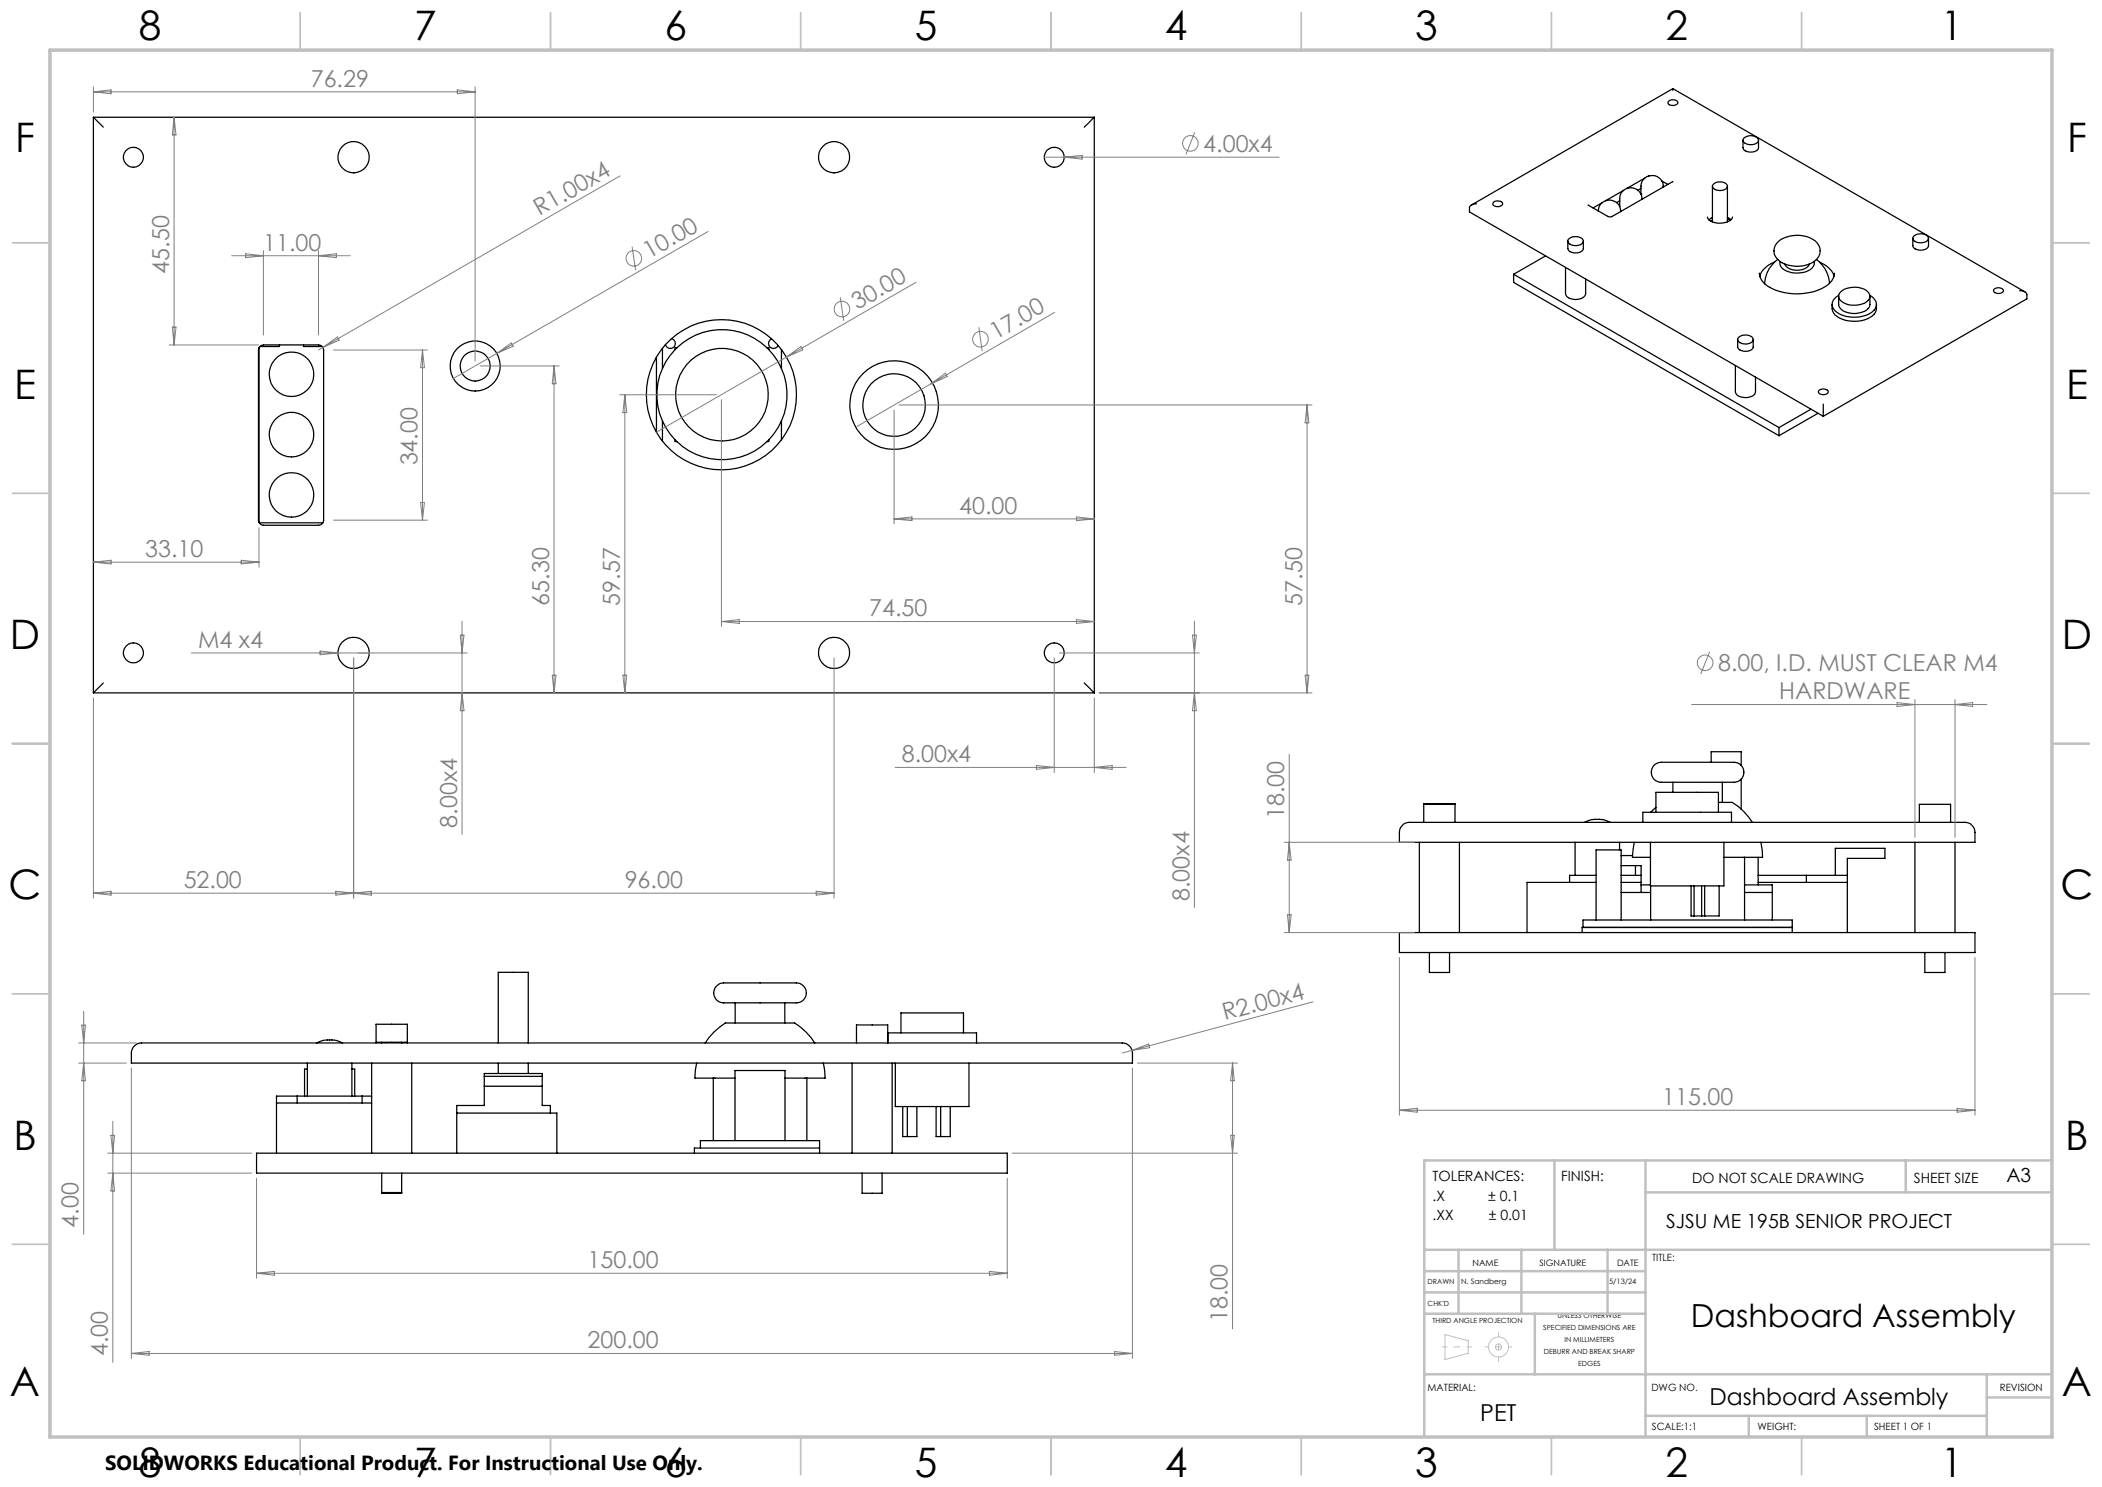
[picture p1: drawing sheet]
<svg xmlns="http://www.w3.org/2000/svg" width="420mm" height="297mm" viewBox="0 0 420 297" stroke-linecap="round" stroke-linejoin="round" font-family="sans-serif">
<g fill="none" stroke="#000" stroke-width=".25">
<path d="M334.3 17.7v.4M334.3 17.7l70.3 40.6M334.3 17.7l-40.3 23.3M18.7 23.4l1.9 2M18.7 23.4h200M18.7 23.4v115M218.7 23.4l-2.1 2M218.7 23.4v115M324.4 38l-3.6 2.1M327.9 38.8h.1M327.9 37.6l-.6 .4M328 39.6a2.21 2.21 0 0 0-2.2-2.1 2.21 2.21 0 0 0-2.2 2.1v1.6"/>
<path d="M328.1 39.6v.2M328.7 35.6l-3.7 2M329.5 35.1l-.2 .1M332.1 36.2l1.1 .6M332.3 37.4a2.21 2.21 0 0 0-2.1-2.4 2.21 2.21 0 0 0-2.3 2.2v1.6M333.4 20.2l1-.3a.79 .79 0 0 1 .8 .7 1.29 1.29 0 0 1-1.9 0zM334.3 36.3l-12.4 7-.6-.1-4-2.2M342.2 37.2v7.1M342.3 36.9a1.96 1.96 0 0 1 2.8 .1 1.07 1.07 0 0 1-1.3 1.1 1.35 1.35 0 0 1-1.6-1zM345.2 37.2v7.1M348.3 28v1.5a1.81 1.81 0 0 0 2.5 .7 .7 .7 0 0 0 .6-.7v-1.5M348.6 27.5a2.01 2.01 0 0 1 2.7 .3 1.09 1.09 0 0 1-1.4 1.1 1.34 1.34 0 0 1-1.6-1z"/>
<path d="M295 40.7a1.22 1.22 0 0 0-1.4 .8v.8l70.7 40.8M298.4 40.4l.9-.3a.7 .7 0 0 1 .9 .7 1.23 1.23 0 0 1-1.9-.1zM302.4 54.8v1.6l53.1 30.6M302.4 54.8l53.1 30.6M308.8 51.1l-6.4 3.7M312.8 53.4v5.3a1.98 1.98 0 0 0 2.4 1.1 1.54 1.54 0 0 0 1.6-1.1v-3M313.3 48.2v1.4a1.81 1.81 0 0 0 2.5 .7l.6-.6v-1.5M313.3 47.8a2.09 2.09 0 0 1 3 .2 1.14 1.14 0 0 1-1.4 1.1 1.4 1.4 0 0 1-1.6-1zM319.4 42.1a2.22 2.22 0 0 1 2.3-2.1 2.22 2.22 0 0 1 2.1 2.3M319.4 42.1v.1M320.1 40.5l-1.8 1M323.6 41.2h.1"/>
<path d="M323.6 40.1l-.6 .4M341.2 43.4a2.43 2.43 0 0 0 2.9 1.2 1.87 1.87 0 0 0 2-1.2M342.2 43.4l-.7 .5M342.2 44l-.4 .2M345.2 43.4l.7 .5M345.2 43.7l.5 .3M351.5 54.6a3.6 3.6 0 0 0 2.6 3 11.8 11.8 0 0 0 11-.6 3.3 3.3 0 0 0 1.4-2.4M354.6 52.3a5 5 0 0 0-3 2.9M355.2 51.8a6.5 6.5 0 0 0-2.6 4.9M355.3 48.3a6.1 6.1 0 0 1 7.8 .2 2.5 2.5 0 0 1-.9 3.9 6.3 6.3 0 0 1-7-.6 2.4 2.4 0 0 1 .1-3.5zM355.7 52.2a1.61 1.61 0 0 0 1.2 1.9 5.2 5.2 0 0 0 5.1-.5 1.33 1.33 0 0 0 .5-1.4M356.6 52.7a2.91 2.91 0 0 0 3.8 1.1 1.65 1.65 0 0 0 1.1-1.1"/>
<path d="M362.9 51.8a6.3 6.3 0 0 1 2.6 4.8M363.6 52.3a4.8 4.8 0 0 1 2.9 2.9M367.4 59a1.87 1.87 0 0 0-1.3 1.6 1.87 1.87 0 0 0 1 1.8 6.4 6.4 0 0 0 7.3-.4 1.85 1.85 0 0 0-.8-3M367.4 59.2v1.6a2.21 2.21 0 0 0 2.2 1.7 4 4 0 0 0 3.9-1.2l.1-2.1M367.7 58.3a4.5 4.5 0 0 1 5.5 0 1.2 1.2 0 0 1-.2 2 4.4 4.4 0 0 1-5.5-.6 1.1 1.1 0 0 1 .2-1.4zM382.2 47.6v1.5a1.56 1.56 0 0 0 2.1 .8 1.16 1.16 0 0 0 1-.8v-1.5M382.3 47.3a2.09 2.09 0 0 1 3 .1 1.15 1.15 0 0 1-1.4 1.1 1.42 1.42 0 0 1-1.7-.9zM398.5 57.7l.9-.2a.79 .79 0 0 1 .9 .7 1.26 1.26 0 0 1-2-.1zM403.5 58.1a1.21 1.21 0 0 1 1.5 .8v.8l-40.7 23.4M51.8 69.5v34.8M51.9 69.2l.7-.3h11a1.09 1.09 0 0 1 1.1 1v34a1.09 1.09 0 0 1-1.1 1h-11a1.02 1.02 0 0 1-1-1v-34zM55.8 68.9v.3h-3.9"/>
<path d="M60.6 68.9v.3h3.7M131.2 71.4v14.9M132.4 69.6v4M134.2 67.6a1.01 1.01 0 0 1 .5 1.7 1.01 1.01 0 0 1-1.7-.5M134.9 69.8a13 13 0 0 0 0 18.1M135.3 69.5l-.4 .3M135.3 69.5a13 13 0 0 1 17.9 0M135.3 69.5h-.4v.3M153.2 69.5l.4 .3M153.2 69.5h.4v.3M153.6 69.8a13 13 0 0 1 0 18.1M154.2 67.7a1 1 0 0 0-.4 1.6 1 1 0 0 0 1.7-.3"/>
<path d="M156.1 69.8v3.8M346.7 73v5.2a2.15 2.15 0 0 0 2.9 1.1 1.31 1.31 0 0 0 1.2-1.1v-2.9M347.2 67.8v1.5a1.81 1.81 0 0 0 2.5 .7 .7 .7 0 0 0 .6-.7v-1.5M347.3 67.5a2.05 2.05 0 0 1 3 .1 1.13 1.13 0 0 1-1.4 1.1 1.4 1.4 0 0 1-1.7-1zM363.5 77.9l.9-.2a.73 .73 0 0 1 .9 .7 1.23 1.23 0 0 1-2-.1zM366.1 60.8a2.55 2.55 0 0 0 2.1 3 6.3 6.3 0 0 0 6.2-1 2.19 2.19 0 0 0 .5-2M132.4 84.1v4M134.9 87.9l.4 .3M134.9 87.9v.3h.4M135.3 88.2a13 13 0 0 0 17.9 0M153.6 87.9l-.4 .3M153.6 87.9v.3h-.4"/>
<path d="M156.1 84.1v3.7M355.5 85.4v1.6M361.8 81.7l-6.3 3.7M363.3 82.5l-7.8 4.5M364.3 80.7v2.4M51.8 104.4h12.7M18.7 138.4h200M20.6 136.4l-1.9 2M216.6 136.4l2.1 2M330.5 152.8a4.6 4.6 0 0 1 3.4-.5h10.6a6 6 0 0 1 3.1 .3 2.08 2.08 0 0 1 .6 2.6 2.08 2.08 0 0 1-2.5 1h-11.8a4.9 4.9 0 0 1-3.4-.5 2.09 2.09 0 0 1 0-2.9zM334.3 156.2v2.1M341.9 152.3v-2.2h6v2.8"/>
<path d="M344.1 156.2v4.1M347.9 155.6v6M280.5 164.6l1.1-.4h111a2.05 2.05 0 0 1 2 2.1v1.9h-115v-1.9a1.99 1.99 0 0 1 .9-1.7zM283.6 168.2v18.1M284.5 164.2v-3.7h6.2v3.7M284.5 160.7h6.2M291.6 168.2v18.1M314.7 168.2v6.6M316.6 164.2a5.4 5.4 0 0 1 2.9-.5h.1a3.9 3.9 0 0 1 2.1 .5M318.9 174.8h-5.3v1.4M318.9 176.2h-13.8v10.1M323.6 168.2v1.6"/>
<path d="M323.9 172.9h4v5.4M323.9 174.8h4M323.9 170.9h2.3M323.9 178.3h5.9M323.9 176.2h4M326.5 168.2l-.3 3h3.6M326.8 172.9v1.9M327.9 176.7h1.9M328.3 164.2v-2h17.7v2M329.8 168.2v8.7h14.7v-8.7M329.8 176.9v6.9M330.9 161.3l-1.1 .9"/>
<path d="M330.9 162.2v-3.9h12.5v3.9M337.9 176.9v6h5.6v-6M338.5 176.9v6M340 176.9v6M340.6 176.9v6M343.4 160.3h2.6a10.5 10.5 0 0 1 4.1 3.9M344.5 171.2h4.1M348.6 176.7h5.5v7.1M348.6 171.2v12.6M348.6 178.3h5.5M351.3 174.8h17.8M351.3 171.2v5.5"/>
<path d="M351.3 176.2h17.8M351.8 168.2l.4 3h-3.6M360.9 174.8v1.4M366.7 174.8v-5.4h9.9v2h-7.5v14.9M382.6 168.2v18.1M383.5 164.2v-3.5h6.2v3.5M390.6 168.2v18.1M143.2 196.9a3.9 3.9 0 0 1 3-.6h10.6a6.7 6.7 0 0 1 3.4 .4 2.02 2.02 0 0 1 .7 2.5 2.02 2.02 0 0 1-2.3 1.1h-12.4a4.2 4.2 0 0 1-3-.6 1.96 1.96 0 0 1 0-2.8zM279.6 186.3h115v3.9h-115zM285.6 190.2v4h4v-4M316.3 185.2v-1.4h41.8v2.5M318.9 183.8v-14h5v14"/>
<path d="M358.1 185.2h-42v1.1M384.6 190.2v4h4v-4M26.8 208.9a1.78 1.78 0 0 1 1.5-.6h196a2.05 2.05 0 0 1 2 2v2h-200.1l.1-2.4zM59.4 218.9v1.4M61.4 212.3v6.6M61.4 213.5h-.5v5.4M63.3 208.3a5.5 5.5 0 0 1 2.9-.6h.1a3.7 3.7 0 0 1 2.1 .6M70.3 212.3v6.6M70.3 213.5h.6v5.4M72.4 218.9v1.4M74.3 212.3v18M74.3 218.9h-19.1v11.4"/>
<path d="M75.1 208.3v-3.7h6.3v3.7M75.1 208.2h6.3M76.3 208.2v.1M80.3 208.2v.1M82.3 212.3v18M96.8 217h11.5M96.8 215h11.5M99.6 208.3v-14.1h6v14.1M99.6 212.3v2.1M105.6 212.3v2.1M139.2 212.3l-.3 1.6v1.4h3.6M140.9 208.3a12.3 12.3 0 0 1 4.1-4h13.7a12.1 12.1 0 0 1 4.1 4"/>
<path d="M142.5 215.3h4.4M142.5 215.3v12.5M146.9 200.3v4M156.8 200.3v4M156.8 215.3h4.4M161.2 215.3v12.5M164.5 212.3l.3 1.6 .1 1.4h-3.7M170.3 212.3v18M171.1 208.3v-3.6h6.3v3.6M177.4 208.3v-2h17.7v2M178.3 212.3v18M178.9 212.3v8.7h14.7v-8.7"/>
<path d="M180 206.3v-4h12.5v4M51.3 230.3h150v4h-150zM55.2 220.3h19.1M76.3 234.3v4h4v-4M76.3 238.2h4M91.3 222.3h20v8M110 222.3v-1.5h-1.7v-6.4h-11.5v6.4h-5.5v9.5M139.9 229.3v-1.5h23.9v2.5M146.9 227.8v-14h9.9v14M163.8 229.3h-25.1v1M172.3 234.3v4h3.9v-4M180.4 221v6h2.8v-6"/>
<path d="M181.3 221v6M187 221v6h2.9v-6M188 221v6"/>
<circle cx="26.7" cy="31.4" r="2"/>
<circle cx="70.6" cy="31.4" r="3.1"/>
<circle cx="166.7" cy="31.4" r="3.1"/>
<circle cx="210.7" cy="31.4" r="2"/>
<circle cx="58.2" cy="74.8" r="4.4"/>
<circle cx="94.9" cy="73.1" r="5"/>
<circle cx="95" cy="73.1" r="3"/>
<circle cx="144.1" cy="78.8" r="15"/>
<circle cx="144.2" cy="78.8" r="9.3"/>
<circle cx="58.2" cy="98.8" r="4.4"/>
<circle cx="58.2" cy="86.8" r="4.4"/>
<circle cx="178.6" cy="80.9" r="6.3"/>
<circle cx="178.6" cy="80.9" r="8.9"/>
<circle cx="26.7" cy="130.4" r="2"/>
<circle cx="70.6" cy="130.4" r="3.1"/>
<circle cx="166.7" cy="130.4" r="3.1"/>
<circle cx="210.7" cy="130.4" r="2"/>
</g>
<g fill="none" stroke="#808080" stroke-width=".2">
<path d="M18.7 17.4v5M18.7 18.3h76.2M18.7 18.3l3.5-.3v.7zM91.4 18l3.5 .3-3.5 .4zM94.9 17.4v54.7M34.8 23.4v45.5M34.8 23.4l.4 3.5h-.8zM123.9 35.1l-59.4 34.3M208.6 31.4h47M212.7 31.4l3.5-.4v.8zM238.7 26.4l-1.7 4.5M46.3 51.1h23.7"/>
<path d="M49.1 50.7l3.5 .4-3.5 .4zM52.6 50.1v16.8M63.6 50.1v16.8M63.6 51.1l3.6-.4v.8zM126.3 49.2l.7 4.8M141.5 46.2l-42.2 24.4M167.9 59.4l.7 4.7M183.1 56.4l-26 14.9M33.8 68.9h17.8M34.4 65.3h.8l-.4 3.6zM64.5 69.4l-.9 .5M64.5 69.4l2.9-2.1 .4 .6z"/>
<path d="M66.6 69.9h18.8M84.4 69.9v34M84.4 69.9l.4 3.5h-.8zM96 73.1h15.7M99.3 70.6l-8.7 5M99.3 70.6l2.9-2.1 .4 .6zM110.7 73.1v65.3M110.7 73.1l.4 3.6h-.8zM123.8 78.8h19.4M124.8 78.8v59.6M124.8 78.8l.4 3.6h-.7zM144.1 79.8v45.3"/>
<path d="M157.1 71.3l-25.9 15M157.1 71.3l2.9-2.1 .4 .7zM186 76.7l-14.7 8.5M186 76.7l2.9-2.2 .4 .7zM195.6 65.4l.7 4.7M210.7 62.4l-24.7 14.3M178.6 81.9v22.7M179.6 80.9h82.5M261.2 80.9v57.5M261.2 80.9l.3 3.6h-.7zM18.7 112.3l3.5-.4v.7zM18.7 112.3h33.1"/>
<path d="M48.2 111.9l3.6 .4-3.6 .3zM51.8 105.4v7.9M66.6 103.9h18.8M84 100.4h.8l-.4 3.5zM178.6 103.6h40.1M178.6 103.6l3.6-.3v.7zM215.1 103.3l3.6 .3-3.6 .4zM18.7 139.4v40M38.2 130.4h55.1M64 130l3.5 .4-3.5 .4zM70.7 131.4v48M92 126.9h.7l-.4 3.5z"/>
<path d="M92.3 124.1v42.5M92.3 138.4l.4 3.6h-.7zM110.3 134.9h.8l-.4 3.5zM124.5 134.9h.7l-.4 3.5zM144.1 124.1h74.6M144.1 124.1l3.6-.3v.7zM166.7 131.4v48M210.6 131.4v22.9M211.7 130.4h27.9M215.1 123.8l3.6 .3-3.6 .4zM218.7 139.4v14.9M219.6 138.4h42.5"/>
<path d="M238.3 126.9h.7l-.3 3.5zM238.7 138.4l.3 3.6h-.7zM238.7 124.1v57.2M260.8 134.9h.7l-.3 3.5zM341.6 130.2l-1.8 4.4M382.6 139.7v27.5M390.6 139.7v27.5M178.9 153.3h46.1M207.1 152.9l3.5 .4-3.5 .4zM218.7 153.3l3.5-.4v.8zM257.6 150.7v35.6M338 140.7h59"/>
<path d="M379.1 140.3l3.5 .4-3.5 .4zM390.6 140.7l3.6-.4v.8zM18.7 178.4l3.5-.4v.8zM18.7 178.4h148M67.1 178l7.1 .8v-.8l-7.1 .8zM163.1 178l3.6 .4-3.6 .4zM256.6 168.2h26M257.6 168.2l.4 3.6h-.8zM256.6 186.3h26M257.2 182.7h.8l-.4 3.6zM279.6 191.2v31.5M394.6 191.2v31.5"/>
<path d="M15.7 212.3h9.6M15.7 208.3h11.6M16.3 204.7h.8l-.4 3.6zM16.7 202v44.5M16.7 212.3l.4 3.6h-.8zM26.2 213.3v58M226.2 209.8l-1.9 .5M226.2 209.8l3.3-1.3 .2 .8zM226.3 213.3v58M227.3 212.3h20M246.3 212.3l.3 3.6h-.7zM246.3 212.3v53.1"/>
<path d="M262.4 200.1l-36.2 9.7M21.5 230.3h28.8M21.5 234.3h28.8M22.2 226.8h.7l-.4 3.5zM22.5 224v48.1M22.5 234.3l.4 3.6h-.7zM51.3 235.3v20M201.3 235.3v20M202.2 230.3h45.1M245.9 226.8h.7l-.3 3.5zM279.6 221.8h115M279.6 221.8l3.6-.4v.7z"/>
<path d="M391.1 221.4l3.5 .4-3.5 .3zM51.3 254.3h150M51.3 254.3l3.5-.4v.8zM197.7 253.9l3.6 .4-3.6 .4zM26.2 270.3h200.1M26.2 270.3l3.6-.4v.8zM222.7 269.9l3.6 .4-3.6 .4z"/>
<circle cx="237.8" cy="28.6" r="1.55"/>
<circle cx="126.6" cy="51.6" r="1.55"/>
<circle cx="168.2" cy="61.7" r="1.55"/>
<circle cx="195.9" cy="67.8" r="1.57"/>
<circle cx="340.7" cy="132.4" r="1.55"/>
</g>
<g fill="none" stroke="#c0c0c0" stroke-width=".2">
<path d="M288.7 266.6l4.7 1.2v2.5l-4.7 1.3z"/>
<circle cx="299.4" cy="269" r=".62"/>
<circle cx="299.4" cy="269" r="2"/>
</g>
<path d="M288.1 269h6M299.4 266.1v5.9" fill="none" stroke="#c0c0c0" stroke-width=".2" stroke-dasharray="15.2 1.3 1.3 1.3" stroke-dashoffset="14.2" stroke-linecap="butt"/>
<path d="M296.7 269h5.4" fill="none" stroke="#c0c0c0" stroke-width=".2" stroke-dasharray="15.2 1.3 1.3 1.3" stroke-dashoffset="14.4" stroke-linecap="butt"/>
<g fill="none" stroke="#c0c0c0" stroke-width=".35">
<path d="M60 2.5v7.5M110 2.5v7.5M160 2.5v7.5M210 2.5v7.5M260 2.5v7.5M310 2.5v7.5M360 2.5v7.5M2.5 48.5h7.5M410 48.5h7.5M2.5 98.5h7.5M410 98.5h7.5M2.5 148.5h7.5"/>
<path d="M410 148.5h7.5M2.5 198.5h7.5M410 198.5h7.5M2.5 248.5h7.5M410 248.5h7.5M60 287v7.5M110 287v7.5M160 287v7.5M210 287v7.5M260 287v7.5M310 287v7.5M360 287v7.5"/>
</g>
<g fill="none" stroke="#c0c0c0" stroke-width=".5">
<path d="M310.6 231.8v17.8M328.8 231.8v55.2M328.8 238.2h81.2M380.8 231.8v6.4M410 231.8h-125.4v55.2M284.6 249.6h125.4M284.6 253.9h44.2M284.6 258.1h44.2M291.4 249.6v12.8M304 249.6v12.8M321.2 249.6v12.8M284.6 262.4h44.2"/>
<path d="M284.6 274.5h125.4M306.7 262.4v12.1M397 274.5v12.5M397 279.1h13M328.8 282.8h68.2M349.4 282.8v4.2M373 282.8v4.2"/>
</g>
<path d="M10 10h400v277h-400z" fill="none" stroke="#c0c0c0" stroke-width=".7"/>
<g font-size="8.1">
<text x="27.8" y="8">8</text>
<text x="82.8" y="8">7</text>
<text x="132.8" y="8">6</text>
<text x="182.8" y="8">5</text>
<text x="232.8" y="8">4</text>
<text x="282.8" y="8">3</text>
<text x="332.8" y="8">2</text>
<text x="387.8" y="8">1</text>
<text x="3" y="30.4">F</text>
<text x="413" y="30.4">F</text>
<text x="2.8" y="79.6">E</text>
<text x="412.8" y="79.6">E</text>
<text x="2" y="129.6">D</text>
<text x="412" y="129.6">D</text>
<text x="1.7" y="179.6">C</text>
<text x="411.7" y="179.6">C</text>
<text x="2.7" y="229.6">B</text>
<text x="412.7" y="229.6">B</text>
<text x="2" y="278.9">A</text>
<text x="412" y="278.9">A</text>
<text x="27.8" y="295">8</text>
<text x="82.8" y="295">7</text>
<text x="132.8" y="295">6</text>
<text x="182.8" y="295">5</text>
<text x="232.8" y="295">4</text>
<text x="282.8" y="295">3</text>
<text x="332.8" y="295">2</text>
<text x="387.8" y="295">1</text>
</g>
<text font-size="6.3" x="337.9" y="265">Dashboard Assembly</text>
<g font-size="4.7" fill="#808080">
<text x="62.1" y="17.3">76.29</text>
<text x="240.4" y="30.3">4.00x4</text>
<text x="107.8" y="43.2" transform="rotate(-30 107.8 43.2)">R1.00x4</text>
<text x="52.6" y="50.1">11.00</text>
<text x="129.7" y="51.8" transform="rotate(-30 129.7 51.8)">10.00</text>
<text x="33.8" y="54.7" transform="rotate(-90 33.8 54.7)">45.50</text>
<text x="171.3" y="61.9" transform="rotate(-30 171.3 61.9)">30.00</text>
<text x="199" y="67.9" transform="rotate(-30 199 67.9)">17.00</text>
<text x="83.4" y="93" transform="rotate(-90 83.4 93)">34.00</text>
<text x="191.7" y="102.6">40.00</text>
<text x="29" y="111.2">33.10</text>
<text x="109.7" y="121" transform="rotate(-90 109.7 121)">65.30</text>
<text x="123.8" y="121" transform="rotate(-90 123.8 121)">59.57</text>
<text x="173.7" y="123.1">74.50</text>
<text x="260.2" y="121" transform="rotate(-90 260.2 121)">57.50</text>
<text x="39.6" y="129.4">M4 x4</text>
<text x="343.3" y="134.1">8.00, I.D. MUST CLEAR M4</text>
<text x="355.5" y="139.7">HARDWARE</text>
<text x="180.2" y="152.3">8.00x4</text>
<text x="91.3" y="165.3" transform="rotate(-90 91.3 165.3)">8.00x4</text>
<text x="256.6" y="163.6" transform="rotate(-90 256.6 163.6)">18.00</text>
<text x="36.7" y="177.4">52.00</text>
<text x="124.8" y="177.4">96.00</text>
<text x="237.7" y="180" transform="rotate(-90 237.7 180)">8.00x4</text>
<text x="244.7" y="203.8" transform="rotate(-15 244.7 203.8)">R2.00x4</text>
<text x="332.1" y="220.7">115.00</text>
<text x="15.7" y="245.2" transform="rotate(-90 15.7 245.2)">4.00</text>
<text x="117.4" y="253.3">150.00</text>
<text x="117.4" y="269.3">200.00</text>
<text x="245.3" y="264.1" transform="rotate(-90 245.3 264.1)">18.00</text>
<text x="21.5" y="270.8" transform="rotate(-90 21.5 270.8)">4.00</text>
</g>
<g font-size="4.7">
<text x="341.6" y="280.6">Dashboard Assembly</text>
<text x="295.8" y="283.8">PET</text>
</g>
<text font-size="4.1" x="21" y="293.7">SOLIDWORKS Educational Product. For Instructional Use Only.</text>
<g font-size="3.9">
<text x="400.9" y="236.2">A3</text>
<text x="332.9" y="245.3">SJSU ME 195B SENIOR PROJECT</text>
</g>
<g font-size="2.8">
<text x="286.2" y="236">TOLERANCES:</text>
<text x="286.2" y="239.8">.X</text>
<text x="297.3" y="239.8">± 0.1</text>
<text x="312" y="236">FINISH:</text>
<text x="338.1" y="236.3">DO NOT SCALE DRAWING</text>
<text x="382.4" y="236.3">SHEET SIZE</text>
<text x="286.2" y="243.6">.XX</text>
<text x="297.5" y="243.6">± 0.01</text>
</g>
<g font-size="2">
<text x="330.1" y="251.9">TITLE:</text>
<text x="285.3" y="277.9">MATERIAL:</text>
<text x="330" y="277.9">DWG NO.</text>
<text x="399.6" y="277.9">REVISION</text>
<text x="330.1" y="285.6">SCALE:1:1</text>
<text x="351.2" y="285.6">WEIGHT:</text>
<text x="374.5" y="285.6">SHEET 1 OF 1</text>
</g>
<g font-size="1.8">
<text x="294.2" y="252.8">NAME</text>
<text x="307.6" y="252.8">SIGNATURE</text>
<text x="323.1" y="252.8">DATE</text>
</g>
<g font-size="1.5">
<text x="291.9" y="256.4">N. Sandberg</text>
<text x="321.5" y="256.4">5/13/24</text>
</g>
<g font-size="1.4">
<text x="285.3" y="256.5">DRAWN</text>
<text x="285.3" y="260.9">CHK'D</text>
<text x="311.2" y="263.2">UNLESS OTHERWISE</text>
<text x="286.2" y="264.2">THIRD ANGLE PROJECTION</text>
<text x="308.4" y="265.6">SPECIFIED DIMENSIONS ARE</text>
<text x="312.6" y="268">IN MILLIMETERS</text>
<text x="308.5" y="270.5">DEBURR AND BREAK SHARP</text>
<text x="315.3" y="272.9">EDGES</text>
</g>
</svg>
